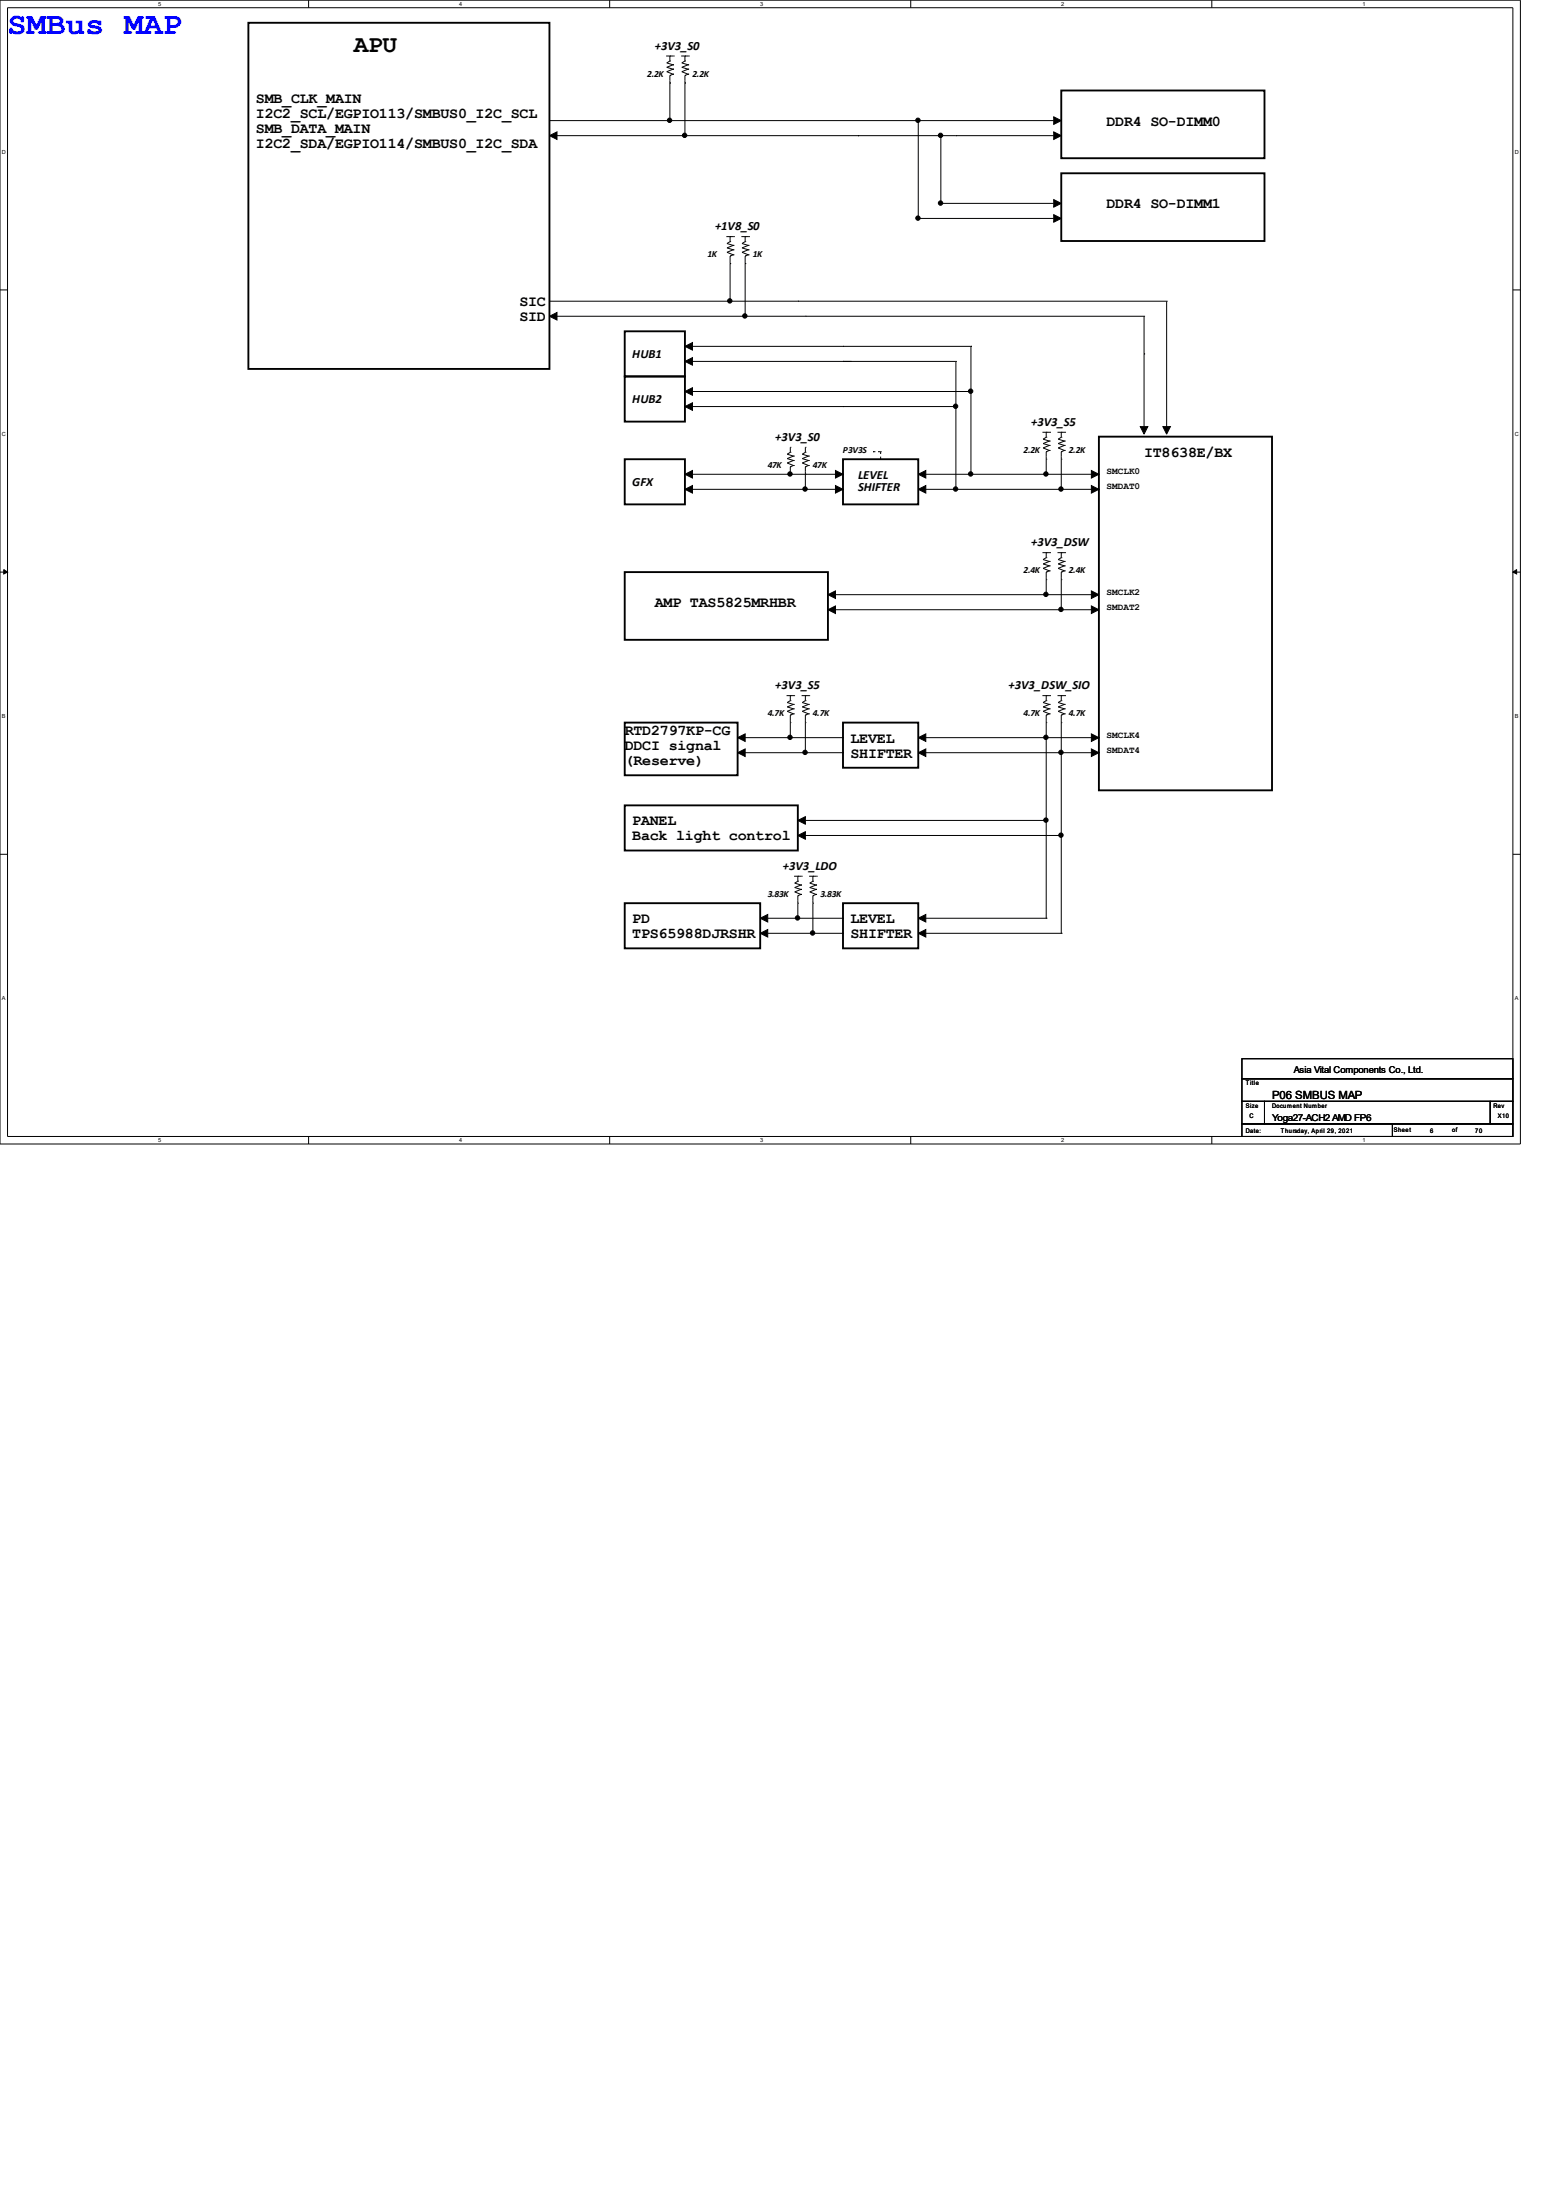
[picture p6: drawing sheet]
<svg xmlns="http://www.w3.org/2000/svg" width="210mm" height="297mm" viewBox="0 0 210 297" stroke-linecap="round" stroke-linejoin="round" font-family="sans-serif">
<path d="M0 0h205.2v154.5h-205.2zM1 1h203.2v152.4h-203.2z" fill="none" stroke="#000" stroke-width=".13"/>
<g fill="#fff">
<path d="M21.3 .1h.3v.8h-.3z"/>
<path d="M21.3 153.5h.3v.8h-.3z"/>
</g>
<path d="M41.7 0v1M41.7 153.4v1.1" fill="none" stroke="#000" stroke-width=".13"/>
<g fill="#fff">
<path d="M62 .1h.2v.8h-.2z"/>
<path d="M62 153.5h.2v.8h-.2z"/>
</g>
<path d="M82.3 0v1M82.3 153.4v1.1" fill="none" stroke="#000" stroke-width=".13"/>
<g fill="#fff">
<path d="M102.6 .1h.3v.8h-.3z"/>
<path d="M102.6 153.5h.3v.8h-.3z"/>
</g>
<path d="M122.9 0v1M122.9 153.4v1.1" fill="none" stroke="#000" stroke-width=".13"/>
<g fill="#fff">
<path d="M143.3 .1h.2v.8h-.2z"/>
<path d="M143.3 153.5h.2v.8h-.2z"/>
</g>
<path d="M163.6 0v1M163.6 153.4v1.1" fill="none" stroke="#000" stroke-width=".13"/>
<g fill="#fff">
<path d="M183.9 .1h.2v.8h-.2z"/>
<path d="M183.9 153.5h.2v.8h-.2z"/>
<path d="M.3 20.1h.4v.8h-.4z"/>
<path d="M204.5 20.1h.4v.8h-.4z"/>
<path d="M.3 58.2h.4v.8h-.4z"/>
<path d="M204.5 58.2h.4v.8h-.4z"/>
</g>
<path d="M0 39.1h1M204.2 39.1h1" fill="none" stroke="#000" stroke-width=".13"/>
<g fill="#fff">
<path d="M.3 96.3h.3v.8h-.3z"/>
<path d="M204.5 96.3h.3v.8h-.3z"/>
</g>
<path d="M0 77.2h1M204.2 77.2h1" fill="none" stroke="#000" stroke-width=".13"/>
<path d="M.5 76.9l.5 .3-.5 .3zM204.2 77.2l.5-.3v.6z" fill="#000" stroke="#000" stroke-width=".13"/>
<g fill="#fff">
<path d="M.3 134.4h.3v.8h-.3z"/>
<path d="M204.5 134.4h.3v.8h-.3z"/>
</g>
<g fill="none" stroke="#000" stroke-width=".13">
<path d="M74.2 16.3h68M75.2 18.3h67M89.9 7.6h1M90.4 8.2l-.4 .3 .8 .2M90.4 11.2h.1M90.4 10.2h.1M90.4 8.2h.1M90.4 7.6h.1M90.4 7.6v.6M90.4 10.2v6.1M90.8 9.3h.1M90.8 10h.1"/>
<path d="M90.8 8.7h.1M90.8 8.7l-.8 .4 .8 .2M90.8 9.3l-.8 .4 .8 .3M90.8 10l-.4 .2M90.9 7.6h.1M91.9 7.6h1.1M92.5 11.2h.1M92.5 10.2h.1M92.5 8.2h.1M92.5 7.6h.1M92.5 7.6v.6M92.5 10.2v8.1"/>
<path d="M92.5 8.2l-.5 .3 .9 .2M92.9 10l-.4 .2M92.9 9.3h.1M92.9 10h.1M92.9 8.7h.1M92.9 8.7l-.9 .4 .9 .2M92.9 9.3l-.9 .4 .9 .3M93 7.6h.1M115.8 18.3h.1M124 16.3h.1M124 16.3v13.2M127 18.3v9.2"/>
<path d="M129 18.3h.1M142.2 16.3h.1M98 31.9h1.1M98.6 35.6h.1M98.6 34.6h.1M98.6 32.6h.1M98.6 31.9h.1M98.6 31.9v.7M98.6 34.6v6.1M98.6 32.6l-.5 .3 .9 .2M99 34.4l-.4 .2M99 33.7h.1"/>
<path d="M99 34.4h.1M99 33.1h.1M99 33.1l-.9 .4 .9 .2M99 33.7l-.9 .4 .9 .3M99.1 31.9h.1M100.1 31.9h1M100.6 35.6h.1M100.6 34.6h.1M100.6 32.6h.1M100.6 31.9h.1M100.6 31.9v.7M100.6 34.6v8.1"/>
<path d="M100.6 32.6l-.4 .3 .8 .2M101 34.4l-.4 .2M101 33.7h.1M101 34.4h.1M101 33.1h.1M101 33.1l-.8 .4 .8 .2M101 33.7l-.8 .4 .8 .3M101.1 31.9h.1M124 29.5h.1M124 29.5h18.2M127 27.5h.1M127 27.5h15.2"/>
<path d="M74.2 40.7h83.3M75.2 42.7h79.2M92.5 54.9h36.5M92.5 48.8h36.5M93.5 52.9h37.6M93.5 46.8h37.6M107.7 40.7h.1M108.7 42.7h.1M113.8 54.9h.1M113.8 52.9h.1M113.8 48.8h.1M113.8 46.8h.1"/>
<path d="M114.8 48.8h.1M129 54.9h.1M129 48.8h.1M129 48.8v17.3M131.1 52.9h.1M131.1 46.8h.1M131.1 46.8v17.2M140.7 58.4h1M141.2 59l-.4 .3 .8 .2M141.2 59h.1M141.2 58.4h.1M141.2 58.4v.6"/>
<path d="M141.6 59.5h.1M141.6 59.5l-.8 .4 .8 .2M141.7 58.4h.1M142.7 58.4h1.1M143.3 59h.1M143.3 58.4h.1M143.3 58.4v.6M143.3 59l-.5 .3 .9 .2M143.7 59.5h.1M143.7 59.5l-.9 .4 .9 .2M143.8 58.4h.1M154.4 47.8h.1"/>
<path d="M154.4 42.7h.1M154.4 42.7v15.2M157.5 40.7h.1M157.5 57.9h.1M157.5 40.7v17.2M92.5 66.1h21.3M93.5 64h20.3M106.7 63h.1M106.7 61.1h.1M106.7 60.4h.1M106.7 64h.1M106.7 60.4v.7"/>
<path d="M106.7 63v1M106.7 61.1l-.4 .2 .8 .3M107.1 62.9l-.4 .1M107.1 62.2h.1M107.1 62.9h.1M107.1 61.6h.1M107.1 61.6l-.8 .3 .8 .3M107.1 62.2l-.8 .3 .8 .4M108.7 61.1l-.4 .2 .8 .3M108.7 63h.1M108.7 61.1h.1M108.7 60.4h.1"/>
<path d="M108.7 64h.1M108.7 66.1h.1M108.7 60.4v.7M108.7 63v3.1M109.1 62.2h.1M109.1 62.9h.1M109.1 61.6h.1M109.1 61.6l-.8 .3 .8 .3M109.1 62.2l-.8 .3 .8 .4M109.1 62.9l-.4 .1M113.8 66.1h.1M113.8 64h.1"/>
<path d="M124 64h24.3M124 66.1h24.3M129 66.1h.1M131.1 64h.1M140.7 74.6h1M141.2 75.3l-.4 .3 .8 .2M141.2 61h.1M141.2 62h.1M141.2 64h.1M141.2 77.2h.1M141.2 75.3h.1M141.2 74.6h.1"/>
<path d="M141.2 78.3h.1M141.2 61v3M141.2 74.6v.7M141.2 77.2v3.1M141.6 60.1h.1M141.6 60.8h.1M141.6 76.4h.1M141.6 77.1h.1M141.6 75.8h.1M141.6 60.1l-.8 .4 .8 .3M141.6 75.8l-.8 .3 .8 .3M141.6 76.4l-.8 .3 .8 .4"/>
<path d="M141.6 60.8l-.4 .2M141.6 77.1l-.4 .1M141.7 74.6h.1M142.7 74.6h1.1M143.3 61h.1M143.3 62h.1M143.3 66.1h.1M143.3 77.2h.1M143.3 75.3h.1M143.3 74.6h.1M143.3 78.3h.1M143.3 61v5.1"/>
<path d="M143.3 74.6v.7M143.3 77.2v5.1M143.3 75.3l-.5 .3 .9 .2M143.7 60.8l-.4 .2M143.7 77.1l-.4 .1M143.7 60.1h.1M143.7 60.8h.1M143.7 76.4h.1M143.7 77.1h.1M143.7 75.8h.1M143.7 60.1l-.9 .4 .9 .3M143.7 75.8l-.9 .3 .9 .3"/>
<path d="M143.7 76.4l-.9 .3 .9 .4M143.8 74.6h.1M148.3 64h.1M148.3 66.1h.1M99.6 99.6h14.2M106.2 93.9h1M106.7 96.5h.1M106.7 94.6h.1M106.7 93.9h.1M106.7 97.6h.1M106.7 99.6h.1M106.7 93.9v.7"/>
<path d="M106.7 96.5v3.1M106.7 94.6l-.4 .3 .8 .2M107.1 96.4l-.4 .1M107.1 95.7h.1M107.1 96.4h.1M107.1 95.1h.1M107.1 95.1l-.8 .3 .8 .3M107.1 95.7l-.8 .3 .8 .4M107.2 93.9h.1M108.2 93.9h1M108.7 94.6l-.4 .3 .8 .2M108.7 96.5h.1"/>
<path d="M108.7 94.6h.1M108.7 93.9h.1M108.7 97.6h.1M108.7 93.9v.7M108.7 96.5v5.1M109.1 95.7h.1M109.1 96.4h.1M109.1 95.1h.1M109.1 95.1l-.8 .3 .8 .3M109.1 95.7l-.8 .3 .8 .4M109.1 96.4l-.4 .1M109.2 93.9h.1"/>
<path d="M112.8 80.3h34.5M112.8 82.3h34.5M113.8 99.6h.1M124 99.6h24.3M140.7 93.9h1M141.2 94.6l-.4 .3 .8 .2M141.2 96.5h.1M141.2 94.6h.1M141.2 93.9h.1M141.2 97.6h.1M141.2 99.6h.1M141.2 80.3h.1"/>
<path d="M141.2 93.9v.7M141.2 96.5v27.5M141.6 95.7h.1M141.6 96.4h.1M141.6 95.1h.1M141.6 95.1l-.8 .3 .8 .3M141.6 95.7l-.8 .3 .8 .4M141.6 96.4l-.4 .1M141.7 93.9h.1M142.7 93.9h1.1M143.3 96.5h.1M143.3 94.6h.1"/>
<path d="M143.3 93.9h.1M143.3 97.6h.1M143.3 82.3h.1M143.3 93.9v.7M143.3 96.5v29.5M143.3 94.6l-.5 .3 .9 .2M143.7 96.4l-.4 .1M143.7 95.7h.1M143.7 96.4h.1M143.7 95.1h.1M143.7 95.1l-.9 .3 .9 .3M143.7 95.7l-.9 .3 .9 .4"/>
<path d="M143.8 93.9h.1M147.3 80.3h.1M147.3 82.3h.1M148.3 99.6h.1M0 115.3h1M99.6 101.6h14.2M107.2 118.3h1M107.7 119l-.4 .2 .8 .3M107.7 119h.1M107.7 118.3h.1M107.7 112.8h35.6M107.7 118.3v.7"/>
<path d="M108.1 119.5l-.8 .3 .8 .3M108.1 119.5h.1M108.2 118.3h.1M108.7 101.6h.1M108.7 110.8h32.5M109.2 118.3h1M109.7 119l-.4 .2 .9 .3M109.7 119h.1M109.7 118.3h.1M109.7 118.3v.7M110.2 119.5h.1M110.2 119.5l-.9 .3 .9 .3"/>
<path d="M110.2 118.3h.1M113.8 101.6h.1M124 101.6h24.3M141.2 110.8h.1M143.3 101.6h.1M143.3 112.8h.1M148.3 101.6h.1M204.2 115.3h1M103.6 124h10.2M103.6 126h10.2M107.7 120.9h.1M107.7 121.9h.1"/>
<path d="M107.7 124h.1M107.7 120.9v3.1M108.1 120.1l-.8 .3 .8 .4M108.1 120.8l-.4 .1M108.1 120.1h.1M108.1 120.8h.1M109.7 120.9h.1M109.7 121.9h.1M109.7 126h.1M109.7 120.9v5.1M110.2 120.1h.1M110.2 120.8h.1"/>
<path d="M110.2 120.1l-.9 .3 .9 .4M110.2 120.8l-.5 .1M113.8 124h.1M113.8 126h.1M124 124h17.2M124 126h19.3M141.2 124h.1M143.3 126h.1M167.6 151.8h20.4v1.6h-20.4zM167.6 148.7h3.1v3.1h-3.1zM167.6 142.9h36.6v2.8h-36.6zM167.6 145.7h36.6v3h-36.6z"/>
<path d="M170.7 148.7h30.5v3.1h-30.5zM188 151.8h16.2v1.6h-16.2zM201.2 148.7h3v3.1h-3z"/>
</g>
<g fill="none" stroke="#000" stroke-width=".25">
<path d="M33.5 3.1h40.7v46.7h-40.7zM143.3 12.2h27.4v9.2h-27.4zM143.3 23.4h27.4v9.1h-27.4zM84.3 50.8h8.2v6.1h-8.2zM84.3 44.7h8.2v6.1h-8.2zM148.3 59h23.4v47.7h-23.4zM84.3 62h8.2v6.1h-8.2zM84.3 77.2h27.5v9.2h-27.5zM113.8 62h10.2v6.1h-10.2zM84.3 97.6h15.3v7.1h-15.3zM113.8 97.6h10.2v6.1h-10.2zM84.3 108.7h23.4v6.1h-23.4z"/>
<path d="M84.3 121.9h18.3v6.1h-18.3zM113.8 121.9h10.2v6.1h-10.2z"/>
</g>
<g fill="#000" stroke="#000" stroke-width=".13">
<path d="M74.2 18.3l1-.5v1z" fill-rule="evenodd"/>
<path d="M142.2 15.8l1.1 .5-1.1 .5z" fill-rule="evenodd"/>
<path d="M142.2 17.8l1.1 .5-1.1 .5z" fill-rule="evenodd"/>
<path d="M142.2 27l1.1 .5-1.1 .5z" fill-rule="evenodd"/>
<path d="M142.2 29l1.1 .5-1.1 .5z" fill-rule="evenodd"/>
<path d="M74.2 42.7l1-.5v1z" fill-rule="evenodd"/>
<path d="M92.5 54.9l1-.5v1z" fill-rule="evenodd"/>
<path d="M92.5 52.9l1-.5v1z" fill-rule="evenodd"/>
<path d="M92.5 48.8l1-.5v1z" fill-rule="evenodd"/>
<path d="M92.5 46.8l1-.5v1z" fill-rule="evenodd"/>
<path d="M153.9 57.6h1l-.5 1z" fill-rule="evenodd"/>
<path d="M157 57.6h1l-.5 1z" fill-rule="evenodd"/>
<path d="M92.5 66.1l1-.5v1z" fill-rule="evenodd"/>
<path d="M92.5 64l1-.5v1z" fill-rule="evenodd"/>
<path d="M112.8 65.6l1 .5-1 .5z" fill-rule="evenodd"/>
<path d="M112.8 63.5l1 .5-1 .5z" fill-rule="evenodd"/>
<path d="M124 64l1-.5v1z" fill-rule="evenodd"/>
<path d="M124 66.1l1-.5v1z" fill-rule="evenodd"/>
<path d="M147.3 65.6l1 .5-1 .5z" fill-rule="evenodd"/>
<path d="M147.3 63.5l1 .5-1 .5z" fill-rule="evenodd"/>
<path d="M99.6 99.6l1-.5v1z" fill-rule="evenodd"/>
<path d="M111.8 80.3l1-.5v1z" fill-rule="evenodd"/>
<path d="M111.8 82.3l1-.5v1z" fill-rule="evenodd"/>
<path d="M124 99.6l1-.5v1z" fill-rule="evenodd"/>
<path d="M147.3 79.8l1 .5-1 .5z" fill-rule="evenodd"/>
<path d="M147.3 81.8l1 .5-1 .5z" fill-rule="evenodd"/>
<path d="M147.3 99.1l1 .5-1 .5z" fill-rule="evenodd"/>
<path d="M99.6 101.6l1-.5v1z" fill-rule="evenodd"/>
<path d="M107.7 110.8l1-.5v1z" fill-rule="evenodd"/>
<path d="M107.7 112.8l1-.5v1z" fill-rule="evenodd"/>
<path d="M124 101.6l1-.5v1z" fill-rule="evenodd"/>
<path d="M147.3 101.1l1 .5-1 .5z" fill-rule="evenodd"/>
<path d="M102.6 124l1-.5v1z" fill-rule="evenodd"/>
<path d="M102.6 126l1-.5v1z" fill-rule="evenodd"/>
<path d="M124 124l1-.5v1z" fill-rule="evenodd"/>
<path d="M124 126l1-.5v1z" fill-rule="evenodd"/>
<circle cx="90.4" cy="16.2" r=".3"/>
<circle cx="92.4" cy="18.3" r=".3"/>
<circle cx="123.9" cy="16.2" r=".3"/>
<circle cx="127" cy="18.3" r=".3"/>
<circle cx="123.9" cy="29.4" r=".3"/>
<circle cx="127" cy="27.4" r=".3"/>
<circle cx="98.5" cy="40.6" r=".3"/>
<circle cx="100.5" cy="42.7" r=".3"/>
<circle cx="129" cy="54.8" r=".3"/>
<circle cx="131" cy="52.8" r=".3"/>
<circle cx="106.6" cy="64" r=".3"/>
<circle cx="108.7" cy="66" r=".3"/>
<circle cx="129" cy="66" r=".3"/>
<circle cx="131" cy="64" r=".3"/>
<circle cx="141.2" cy="64" r=".3"/>
<circle cx="143.2" cy="66" r=".3"/>
<circle cx="106.6" cy="99.6" r=".3"/>
<circle cx="141.2" cy="99.6" r=".3"/>
<circle cx="141.2" cy="80.2" r=".3"/>
<circle cx="143.2" cy="82.3" r=".3"/>
<circle cx="108.7" cy="101.6" r=".3"/>
<circle cx="141.2" cy="110.7" r=".3"/>
<circle cx="143.2" cy="101.6" r=".3"/>
<circle cx="143.2" cy="112.8" r=".3"/>
<circle cx="107.7" cy="123.9" r=".3"/>
<circle cx="109.7" cy="126" r=".3"/>
</g>
<path d="M118.9 62v-1M118.9 61h-1" fill="none" stroke="#000" stroke-width=".13" stroke-dasharray=".4 .4 .4 .4 .4 .4 .4 .4" stroke-linecap="butt"/>
<text font-size="4.3" fill="#00f" x="1" y="4.6">SMBus MAP</text>
<text font-size="3.3" x="47.8" y="7">APU</text>
<g font-size="2">
<text x="34.5" y="13.9">SMB_CLK_MAIN</text>
<text x="34.5" y="15.9">I2C2_SCL/EGPIO113/SMBUS0_I2C_SCL</text>
<text x="34.5" y="18">SMB_DATA_MAIN</text>
<text x="149.4" y="17">DDR4 SO-DIMM0</text>
<text x="34.5" y="20">I2C2_SDA/EGPIO114/SMBUS0_I2C_SDA</text>
<text x="149.4" y="28.1">DDR4 SO-DIMM1</text>
<text x="70.1" y="41.3">SIC</text>
<text x="70.1" y="43.4">SID</text>
<text x="154.4" y="61.7">IT8638E/BX</text>
<text x="88.4" y="82">AMP TAS5825MRHBR</text>
<text x="84.3" y="99.3">RTD2797KP-CG</text>
<text x="84.3" y="101.3">DDCI signal</text>
<text x="114.8" y="100.3">LEVEL</text>
<text x="84.3" y="103.3">(Reserve)</text>
<text x="114.8" y="102.3">SHIFTER</text>
<text x="85.3" y="111.4">PANEL</text>
<text x="85.3" y="113.5">Back light control</text>
<text x="85.3" y="124.7">PD</text>
<text x="114.8" y="124.7">LEVEL</text>
<text x="85.3" y="126.7">TPS65988DJRSHR</text>
<text x="114.8" y="126.7">SHIFTER</text>
</g>
<g font-size="1.7">
<text x="88.4" y="6.7">+3V3_S0</text>
<text x="96.5" y="31.1">+1V8_S0</text>
<text x="85.3" y="48.4">HUB1</text>
<text x="85.3" y="54.5">HUB2</text>
<text x="104.6" y="59.5">+3V3_S0</text>
<text x="139.2" y="57.5">+3V3_S5</text>
<text x="85.3" y="65.6">GFX</text>
<text x="115.8" y="64.6">LEVEL</text>
<text x="115.8" y="66.3">SHIFTER</text>
<text x="139.2" y="73.8">+3V3_DSW</text>
<text x="104.6" y="93.1">+3V3_S5</text>
<text x="136.1" y="93.1">+3V3_DSW_SIO</text>
<text x="105.7" y="117.5">+3V3_LDO</text>
</g>
<text font-size="1.5" x="171.7" y="148.4">P06 SMBUS MAP</text>
<g font-size="1.3">
<text x="87.4" y="10.4">2.2K</text>
<text x="93.5" y="10.4">2.2K</text>
<text x="95.5" y="34.7">1K</text>
<text x="101.6" y="34.7">1K</text>
<text x="103.6" y="63.2">47K</text>
<text x="109.7" y="63.2">47K</text>
<text x="113.8" y="61.2">P3V3S</text>
<text x="138.2" y="61.2">2.2K</text>
<text x="144.3" y="61.2">2.2K</text>
<text x="149.4" y="64">SMCLK0</text>
<text x="149.4" y="66.1">SMDAT0</text>
<text x="138.2" y="77.4">2.4K</text>
<text x="144.3" y="77.4">2.4K</text>
<text x="149.4" y="80.3">SMCLK2</text>
<text x="149.4" y="82.3">SMDAT2</text>
<text x="103.6" y="96.7">4.7K</text>
<text x="109.7" y="96.7">4.7K</text>
<text x="138.2" y="96.7">4.7K</text>
<text x="144.3" y="96.7">4.7K</text>
<text x="149.4" y="99.6">SMCLK4</text>
<text x="149.4" y="101.6">SMDAT4</text>
<text x="103.6" y="121.1">3.83K</text>
<text x="110.7" y="121.1">3.83K</text>
<text x="174.7" y="144.9">Asia Vital Components Co., Ltd.</text>
<text x="171.7" y="151.4">Yoga27-ACH2 AMD FP6</text>
</g>
<g font-size=".8">
<text x="21.3" y=".8">5</text>
<text x="62" y=".8">4</text>
<text x="102.6" y=".8">3</text>
<text x="143.3" y=".8">2</text>
<text x="183.9" y=".8">1</text>
<text x=".3" y="20.8">D</text>
<text x="204.5" y="20.8">D</text>
<text x=".3" y="58.9">C</text>
<text x="204.5" y="58.9">C</text>
<text x=".3" y="97">B</text>
<text x="204.5" y="97">B</text>
<text x=".3" y="135.1">A</text>
<text x="204.5" y="135.1">A</text>
<text x="168.1" y="146.5">Title</text>
<text x="168.1" y="149.5">Size</text>
<text x="171.7" y="149.5">Document Number</text>
<text x="201.6" y="149.5">Rev</text>
<text x="21.3" y="154.2">5</text>
<text x="62" y="154.2">4</text>
<text x="102.6" y="154.2">3</text>
<text x="143.3" y="154.2">2</text>
<text x="168.1" y="152.9">Date:</text>
<text x="168.7" y="150.9">C</text>
<text x="172.9" y="152.9">Thursday, April 29, 2021</text>
<text x="183.9" y="154.2">1</text>
<text x="188.1" y="152.9">Sheet</text>
<text x="193" y="152.9">6</text>
<text x="196" y="152.9">of</text>
<text x="199.1" y="152.9">70</text>
<text x="202.2" y="150.9">X10</text>
</g>
</svg>
